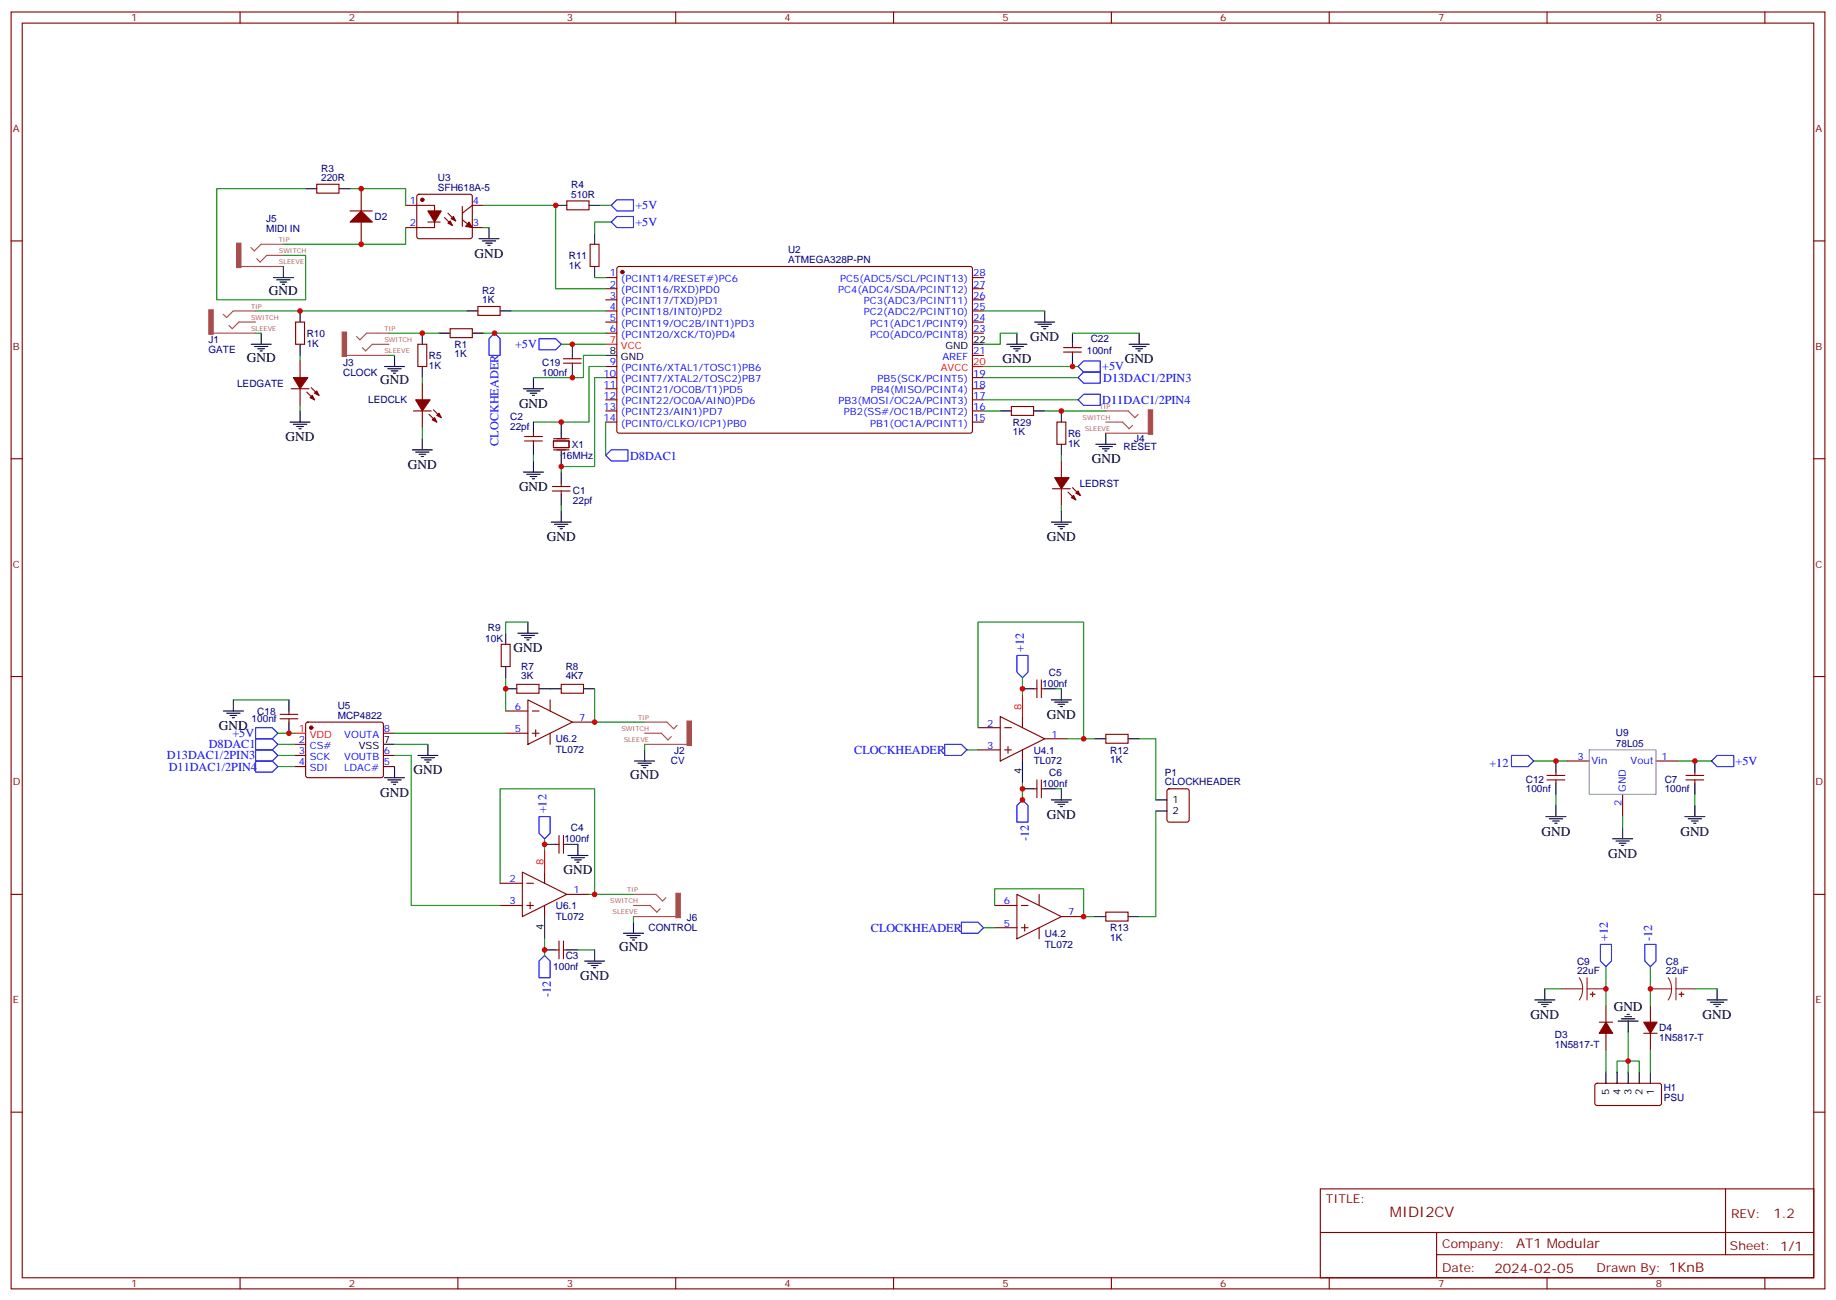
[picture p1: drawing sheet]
<svg xmlns="http://www.w3.org/2000/svg" width="583mm" height="413mm" viewBox="0 0 583 413" stroke-linecap="round" stroke-linejoin="round" font-family="sans-serif">
<g fill="none" stroke="#870000" stroke-width=".35">
<path d="M3.5 3.8h575.8v405.4h-575.8zM7.1 7.3h568.6v398.3h-568.6zM76.2 3.8v3.5M145.3 3.8v3.5M214.5 3.8v3.5M283.6 3.8v3.5M352.8 3.8v3.5M421.9 3.8v3.5M491.1 3.8v3.5M560.2 3.8v3.5M100.5 58.5h7.1v2.8h-7.1zM114.7 59.9v7.1"/>
<path d="M3.5 76.5h3.6M111.1 67h7.1M114.7 70.5v7M128.8 65.2h9.1v7h-9.1M132.5 61.9l.5-.2h16.2l.5 .2 .2 .5v12.7l-.2 .5-.5 .2h-16.2l-.5-.3-.2-.4v-12.7zM135.8 70.5h3.9M141.1 69.1l2.5 2.4M142.2 67.7l2.4 2.4M146.8 65.5v6.4M146.8 69.8l3.1 2.4h3.6M153.5 65.2h-3.6l-3.1 2.5M179.9 63.8h7.1v2.8h-7.1z"/>
<path d="M187.3 77.5h2.8v7.1h-2.8zM575.7 76.5h3.6M151.7 97.3h7v2.8h-7zM192.3 88.1h3.5M192.3 91.7h3.5M192.3 95.2h3.5M192.3 98.7h3.5M196 84.8l.5-.2 111.7 .1 .5 .6-.1 51.8-.6 .4-111.8-.1-.4-.6v-51.5zM308.7 88.1h3.5M308.7 91.7h3.5M308.7 95.2h3.5M308.7 98.7h3.5"/>
<path d="M93.8 102.2h2.9v7.1h-2.9zM95.2 114.6v5.3M132.6 109.3h2.9v7h-2.9zM142.9 104.4h7v2.8h-7zM178.9 115.3h5.6M178.9 113.9h5.6M181.7 112.8v1.1M181.7 115.3v1M192.3 102.2h3.5M192.3 105.8h3.5M192.3 119.9h3.5M192.3 116.3h3.5"/>
<path d="M308.7 102.2h3.5M308.7 105.8h3.5M308.7 112.8h3.5M308.7 119.9h3.5M337.6 111.8h5.7M337.6 110.3h5.7M340.4 109.3v1M340.4 111.8v1M92.4 123.4h5.7M95.2 123.4v5.3M97.4 124.5l2.4 2.4M98.8 123l2.4 2.5"/>
<path d="M131.2 130.5h5.7M134.1 121.6v5.3M134.1 130.5v5.2M136.2 131.5l2.4 2.5M137.6 130.1l2.5 2.5M166.5 138.6h5.7M166.5 140h5.7M169.3 137.5v1.1M169.3 140v1M175.7 140h4.9v2.1h-4.9zM175.7 139.3h4.9M192.3 123.4h3.5"/>
<path d="M192.3 126.9h3.5M192.3 130.5h3.5M192.3 134h3.5M308.7 123.4h3.5M308.7 126.9h3.5M308.7 130.5h3.5M308.7 134h3.5M321 129h7.1v2.9h-7.1zM335.5 134h2.8v7h-2.8zM3.5 145.6h3.6M175.3 155.9h5.7M175.3 154.4h5.7"/>
<path d="M175.7 142.8h4.9M178.2 153.4v1M178.2 155.9v1M334.1 155.2h5.6M336.9 146.3v5.3M336.9 155.2v5.2M339 156.2l2.5 2.5M340.4 154.8l2.5 2.5M575.7 145.6h3.6M3.5 214.8h3.6M159.1 204.5h2.8v7.1h-2.8zM164 217.2h7.1v2.9h-7.1z"/>
<path d="M178.2 217.2h7v2.9h-7zM328.1 218.7h1M329.1 215.8v5.7M330.6 215.8v5.7M330.6 218.7h1M575.7 214.8h3.6M88.9 228.2h5.6M88.9 226.8h5.6M91.7 225.7v1.1M91.7 228.2v1M93.5 236.3h3.5M93.5 239.8h3.5"/>
<path d="M97.2 229.4l.5-.2h23.3l.5 .2 .2 .5-.1 16.5-.6 .5-23.6-.1-.4-.6v-16.3zM121.7 239.8h3.5M121.7 232.8h3.5M160.5 232.8h7.1M160.5 225.7h7.1M167.6 222.2l14.1 7-14.1 7.1zM169 232.8h2.1M169 225.7h2.1M170 231.7v2.1M174.6 222.2v3.5M174.6 232.8v3.5M181.7 229.2h7"/>
<path d="M310.4 231h7.1M310.4 238.1h7.1M317.5 227.5l14.1 7-14.1 7.1zM318.9 231h2.1M318.9 238.1h2.1M320 237v2.1M324.6 227.5v3.5M324.6 238.1v3.5M331.6 234.5h7.1M351 233.1h7.1v2.8h-7.1zM93.5 243.3h3.5M121.7 243.3h3.5"/>
<path d="M328.1 250.4h1M329.1 247.6v5.6M330.6 247.6v5.6M330.6 250.4h1M370.7 250.6l.4-.2h5.7l.6 .4 .1 9.5-.5 .6-5.9 .1-.6-.5-.1-9.4zM491.1 247.6h5.6M491.1 246.2h5.6M493.9 245.1v1.1M493.9 247.6v1M497.4 241.6h7.1M515.1 252.2v7M525.6 241.6h7.1"/>
<path d="M535.2 247.6h5.6M535.2 246.2h5.6M538 245.1v1.1M538 247.6v1M165.8 276.9l14.1 7-14.1 7.1zM172.9 276.9v3.5M176.4 268h1M177.4 265.2v5.7M178.9 265.2v5.7M178.9 268h1M3.5 283.9h3.6M158.7 280.4h7.1"/>
<path d="M158.7 287.4h7.1M167.2 280.4h2.1M167.2 287.4h2.1M168.3 286.4v2.1M172.9 287.4v3.6M177.4 298.7v5.7M178.9 298.7v5.7M179.9 283.9h7.1M315.7 287.4h7.1M315.7 294.5h7.1M322.8 283.9l14.1 7.1-14.1 7zM324.2 287.4h2.1"/>
<path d="M324.2 294.5h2.1M325.3 293.4v2.2M329.8 283.9v3.5M329.8 294.5v3.5M336.9 291h7.1M351 289.6h7.1v2.8h-7.1zM575.7 283.9h3.6M176.4 301.6h1M178.9 301.6h1M509.8 319.2v5.3M523.9 319.2v5.3M507.6 324.5h4.3"/>
<path d="M509.8 328v5.3M521.8 328h4.2M523.9 328v5.3M3.5 353.1h3.6M506.5 344.1l.4-.2h20.1l.4 .7-.1 5.9-.6 .4h-20l-.5-.7v-5.6zM575.7 353.1h3.6M419.1 377.4h156.6v28.2h-156.6zM547.7 377.4v20.9M419.1 391.2h156.5M456 398.3h119.6M456 391.2v14.2M76.2 405.6v3.6"/>
<path d="M145.3 405.6v3.6M214.5 405.6v3.6M283.6 405.6v3.6M352.8 405.6v3.6M421.9 405.6v3.6M491.1 405.6v3.6M560.2 405.6v3.6"/>
</g>
<g fill="none" stroke="#a64a4a" stroke-width=".35">
<path d="M86.4 77.5h-3.6l-2.1 2.2-1-1.1M86.5 77.5h3.5M76.5 84.6h9.9M77.6 98.7h-3.6l-2.1 2.1-1-1M77.7 98.7h3.4M86.4 81.1h-1.7l-2.2 2.1-1-1.1M86.5 81.1h3.5M86.5 84.6h3.5M67.7 105.8h9.9M77.6 102.2h-1.8l-2.1 2.2-1-1.1M77.7 105.8h3.4M77.7 102.2h3.4"/>
<path d="M110 112.8h9.9M119.9 105.8h-3.5l-2.2 2.1-1-1.1M119.9 109.3h-1.7l-2.1 2.1-1.1-1.1M120 105.8h3.5M120 109.3h3.5M120 112.8h3.5M351 130.5h3.5M351 134h3.5M351 137.5h3.5M354.6 130.5h3.5l2.1 2.1 1.1-1.1M354.6 134h1.7l2.1 2.1 1.1-1.1M354.6 137.5h9.9"/>
<path d="M204.6 229.2h3.5M204.6 232.8h3.5M204.6 236.3h3.5M208.2 229.2h3.5l2.1 2.2 1.1-1.1M208.2 232.8h1.7l2.1 2.1 1.1-1.1M208.2 236.3h9.9M201.1 283.9h3.5M201.1 287.4h3.5M201.1 291h3.5M204.7 283.9h3.5l2.1 2.1 1.1-1M204.7 287.4h1.7l2.1 2.2 1-1.1M204.7 291h9.8"/>
</g>
<g fill="#a64a4a" stroke="#a64a4a" stroke-width=".32">
<path d="M108.6 105.4h1.4v7.8h-1.4z"/>
<path d="M66.3 98.4h1.4v7.7h-1.4z"/>
<path d="M218.1 228.9h1.4v7.7h-1.4z"/>
<path d="M364.5 130.1h1.4v7.8h-1.4z"/>
<path d="M75.1 77.2h1.4v7.7h-1.4z"/>
<path d="M214.5 283.6h1.5v7.7h-1.5z"/>
</g>
<g fill="none" stroke="#000" stroke-width=".35">
<path d="M97 59.9h3.5M107.6 59.9h3.5M152 75.8h6.4M153.1 76.5h4.2M154.2 77.2h2.1M154.9 77.9h.7M155.2 72.2v3.6M176.4 65.2h3.5M187 65.2h3.5M188.7 74v3.5M86.8 88.1h6.3M87.8 88.8h4.3"/>
<path d="M88.9 89.5h2.1M89.6 90.2h.7M90 84.6v3.5M95.2 98.7v3.5M148.2 98.7h3.5M158.7 98.7h3.6M188.7 84.6v3.5M331.6 98.7v3.5M79.7 109.3h6.4M80.8 110h4.2M81.8 110.7h2.2M82.5 111.4h.8"/>
<path d="M82.9 105.8v3.5M95.2 109.3v3.5M122.1 116.3h6.3M123.1 117.1h4.3M124.2 117.8h2.1M124.9 118.5h.7M125.2 112.8v3.5M134.1 105.8v3.5M134.1 116.3v3.6M139.3 105.8h3.6M149.9 105.8h3.6M169.3 119.9v3.5"/>
<path d="M181.7 109.3v3.5M181.7 116.3v3.6M192.3 112.8h3.5M308.7 109.3h3.5M319.6 109.3h6.4M320.7 110h4.2M321.7 110.7h2.1M322.4 111.4h.7M322.8 105.8v3.5M328.4 102.2h6.4M329.5 102.9h4.2M330.6 103.6h2.1"/>
<path d="M331.3 104.4h.7M340.4 105.8v3.5M340.4 112.8v3.5M358.4 109.3h6.4M359.5 110h4.2M360.5 110.7h2.2M361.2 111.4h.7M361.6 105.8v3.5M92.1 134h6.3M93.1 134.7h4.3M94.2 135.4h2.1M94.9 136.1h.7"/>
<path d="M95.2 130.5v3.5M134.1 139.3v3.5M166.2 123.4h6.3M167.2 124.1h4.2M168.3 124.8h2.1M169 125.5h.7M169.3 134v3.5M178.2 134v4.9M317.5 130.5h3.5M328.1 130.5h3.5M336.9 130.5v3.5M351 137.5v3.5"/>
<path d="M130.9 142.8h6.3M131.9 143.5h4.3M133 144.2h2.1M133.7 144.9h.7M166.2 149.9h6.3M167.2 150.6h4.2M168.3 151.3h2.1M169 152h.7M169.3 141v3.6M169.3 146.3v3.6M178.2 143.2v4.9M178.2 149.9v3.5"/>
<path d="M178.2 156.9v3.5M336.9 141v3.6M347.8 141h6.4M348.9 141.7h4.2M350 142.5h2.1M350.7 143.2h.7M175 165.7h6.3M176 166.4h4.3M177.1 167.1h2.1M177.8 167.9h.7M178.2 162.2v3.5M333.7 165.7h6.4"/>
<path d="M334.8 166.4h4.2M335.8 167.1h2.2M336.5 167.9h.8M336.9 162.2v3.5M167.6 197.5v3.5M160.5 218.7h3.5M160.5 201v3.5M160.5 211.6v3.5M164.4 201h6.3M165.5 201.7h4.2M166.5 202.4h2.1M167.2 203.1h.7"/>
<path d="M171.1 218.7h7.1M185.2 218.7h3.5M324.6 218.7h3.5M331.6 218.7h3.5M336.9 218.7v3.5M70.9 225.7h6.4M72 226.4h4.2M73 227.1h2.1M73.7 227.8h.7M74.1 222.2v3.5M91.7 222.2v3.5M91.7 229.2v3.6"/>
<path d="M121.7 236.3h3.5M132.6 239.8h6.4M135.8 236.3v3.5M204.6 238.1v3.5M333.7 222.2h6.4M334.8 222.9h4.2M335.8 223.6h2.2M336.5 224.3h.8M347.5 234.5h3.5M358.1 234.5h3.5M122.1 246.9h6.3M123.1 247.6h4.3"/>
<path d="M124.2 248.3h2.1M124.9 249h.7M125.2 243.3v3.6M133.7 240.5h4.2M134.8 241.2h2.1M135.5 241.9h.7M201.4 241.6h6.4M202.5 242.3h4.2M203.6 243h2.1M204.3 243.7h.7M324.6 241.6v7M324.6 250.4h3.5"/>
<path d="M331.6 250.4h3.5M333.7 253.9h6.4M334.8 254.6h4.2M335.8 255.3h2.2M336.5 256h.8M336.9 250.4v3.5M366.9 253.9h3.5M366.9 257.5h3.5M490.7 259.2h6.4M491.8 259.9h4.2M493.9 241.6v3.5M493.9 248.6v3.6"/>
<path d="M493.9 255.7v3.5M534.8 259.2h6.4M535.9 259.9h4.2M538 241.6v3.5M538 248.6v3.6M538 255.7v3.5M172.9 268h3.5M179.9 268h3.5v3.6M180.3 271.6h6.3M181.3 272.3h4.3M182.4 273h2.1M183.1 273.7h.7"/>
<path d="M492.8 260.6h2.1M493.5 261.3h.7M511.9 266.3h6.3M512.9 267h4.3M514 267.7h2.1M514.7 268.4h.7M515.1 262.7v3.6M536.9 260.6h2.1M537.6 261.3h.7M172.9 291v7M197.9 296.3h6.4M199 297h4.2"/>
<path d="M200 297.7h2.1M200.7 298.4h.7M201.1 292.7v3.6M347.5 291h3.5M358.1 291h3.5M172.9 301.6h3.5M179.9 301.6h3.5M185.6 305.1h6.3M186.6 305.8h4.3M187.7 306.5h2.1M188.4 307.2h.7M188.7 301.6v3.5"/>
<path d="M487.2 317.4h6.3M488.2 318.1h4.3M489.3 318.8h2.1M490 319.5h.7M490.4 313.9v3.5M541.9 317.4h6.3M542.9 318.1h4.3M544 318.8h2.1M544.7 319.5h.7M545 313.9v3.5M513.6 324.1h6.4M514.7 323.4h4.2"/>
<path d="M515.8 322.7h2.1M516.5 322h.7M516.8 324.1v3.6M509.8 340.4v3.5M513.3 340.4v3.5M516.8 340.4v3.5M520.3 340.4v3.5M523.9 340.4v3.5"/>
</g>
<g fill="#870000" stroke="#870000" stroke-width=".35">
<path d="M509.8 324.5l2.1 3.5h-4.3z"/>
<path d="M521.8 324.5h4.2l-2.1 3.5z"/>
<path d="M143.9 68.7l.7 1.4-1.4-.7z"/>
<path d="M142.2 70.8l.7-.7 .7 1.4z"/>
<path d="M148.9 70.5l1 1.7-2.1-.3z"/>
<path d="M135.8 67h4.3l-2.2 3.5z"/>
<path d="M111.1 70.5l3.6-3.5 3.5 3.5z"/>
<path d="M137.2 133.3l.7-.7 .7 1.4z"/>
<path d="M138.6 131.9l.7-.7 .8 1.4z"/>
<path d="M131.9 126.9h4.6l-2.4 3.6z"/>
<path d="M340.1 158l.7-.7 .7 1.4z"/>
<path d="M342.2 155.9l.7 1.4-1.4-.7z"/>
<path d="M334.8 151.6h4.6l-2.5 3.6z"/>
<path d="M99.1 125.5l.7 1.4-1.4-.7z"/>
<path d="M100.5 124.1l.7 1.4-1.4-.7z"/>
<path d="M93.1 119.9h4.6l-2.5 3.5z"/>
<circle cx="197.6" cy="86.4" r=".53"/>
<circle cx="134.1" cy="63.4" r=".53"/>
<circle cx="98.8" cy="231" r=".53"/>
</g>
<g fill="#8c2424" stroke="#8c2424" stroke-width=".35">
<path d="M533 315.6l1.5 .1z"/>
<path d="M533.7 315l.1 1.4z"/>
<path d="M504.8 315.6l1.4 .1z"/>
<path d="M505.5 315v1.4z"/>
</g>
<path d="M495.7 313.9h6.7M501.3 310.4l.8 1.7 .3 1.8M502.4 313.9l-.3 1.9-.8 1.6M503.8 313.9h6M503.8 310.4v7M523.9 313.9h6.7M529.5 310.4l.8 1.7 .3 1.8M530.6 313.9l-.3 1.9-.8 1.6M532 310.4v7M532 313.9h6" fill="none" stroke="#8c2424" stroke-width=".35"/>
<g fill="none" stroke="#008700" stroke-width=".35">
<path d="M97 59.9h-28.2v35.3h28.2v-14.1h-7M111.1 59.9h17.7v5.3M128.8 72.2v5.3h-38.8M153.5 65.2h22.9v26.5h15.9M153.5 72.2h1.7M190.5 65.2h3.5M194 70.5h-5.3v3.5M81.1 98.7h67.1M162.3 98.7h30M188.7 88.1h3.6M312.2 98.7h19.4M81.1 105.8h1.8"/>
<path d="M95.2 112.8v1.8M123.5 105.8h15.8M123.5 112.8h1.7M134.1 119.9v1.7M153.5 105.8h38.8M178.2 109.3h14.1M192.3 112.8h-7.1v7.1h-15.9M192.3 116.3h-5.3v17.7h-17.7M192.3 119.9h-3.6v28.2h-10.5v1.8M312.2 116.3h30M312.2 119.9h30M322.8 105.8h-5.3v3.5h-5.3"/>
<path d="M340.4 105.8h21.2M95.2 128.7v1.8M134.1 135.7v3.6M192.3 134v10.6M312.2 130.5h5.3M312.2 126.9h30M331.6 130.5h19.4M169.3 144.6v1.7M336.9 144.6v1.7M178.2 160.4v1.8M336.9 160.4v1.8M167.6 197.5h-7.1v3.5"/>
<path d="M160.5 215.1v10.6M188.7 218.7v10.5h15.9M324.6 215.1v5.3M335.1 218.7h1.8M74.1 222.2h17.6M88.2 232.8h5.3M88.2 236.3h5.3M88.2 239.8h5.3M125.2 239.8h5.3v47.6h28.2M125.2 232.8h35.3M125.2 236.3h10.6M204.6 236.3v1.8"/>
<path d="M306.9 238.1h3.5M310.4 231v-33.5h33.6v37h-5.3M344 234.5h3.5M361.6 234.5h5.3v19.4M88.2 243.3h5.3M324.6 248.6v5.3M335.1 250.4h1.8M366.9 257.5v33.5h-5.3M486.8 241.6h10.6M493.9 252.2v3.5M515.1 259.2v3.5M532.7 241.6h10.6"/>
<path d="M538 252.2v3.5M172.9 266.3v3.5M158.7 280.4v-30h30v33.5h-1.7M172.9 298v5.3M188.7 283.9h12.4M201.1 291v1.7M312.2 294.5h3.5M315.7 287.4v-5.2h28.3v8.8h3.5M183.4 301.6h5.3M490.4 313.9h5.3M509.8 306.8v12.4M523.9 306.8v12.4"/>
<path d="M538 313.9h7M509.8 333.3v7.1M516.8 327.7v12.7M523.9 333.3v7.1M513.3 340.4v-3.6h7v3.6"/>
</g>
<g fill="none" stroke="#00f" stroke-width=".35">
<path d="M194 65.2l1.8-1.8h5.3v3.6h-5.3zM195.8 68.7h5.3v3.5h-5.3l-1.8-1.7zM155.2 107.5l1.8-1.7 1.7 1.7v5.3h-3.5zM171.1 107.5h5.3l1.8 1.8-1.8 1.8h-5.3zM342.2 116.3l1.8-1.7h5.2v3.5h-5.2zM342.2 119.9l1.8-1.8h5.2v3.5h-5.2zM342.2 126.9l1.8-1.7h5.2v3.5h-5.2zM192.3 144.6l1.7-1.8h5.3v3.5h-5.3zM322.8 208.1h3.5v5.3l-1.7 1.7-1.8-1.7zM81.1 231h5.3l1.8 1.8-1.8 1.7h-5.3zM81.1 234.5h5.3l1.8 1.8-1.8 1.8h-5.3zM81.1 238.1h5.3l1.8 1.7-1.8 1.8h-5.3z"/>
<path d="M299.9 236.3h5.3l1.7 1.8-1.7 1.7h-5.3zM479.8 239.8h5.3l1.7 1.8-1.7 1.7h-5.3zM81.1 241.6h5.3l1.8 1.7-1.8 1.8h-5.3zM171.1 259.2h3.5v5.3l-1.7 1.8-1.8-1.8zM322.8 255.7l1.8-1.8 1.7 1.8v5.3h-3.5zM543.3 241.6l1.7-1.8h5.3v3.5h-5.3zM305.2 292.7h5.2l1.8 1.8-1.8 1.8h-5.2zM508 299.8h3.5v5.3l-1.7 1.7-1.8-1.7zM522.1 299.8h3.5v5.3l-1.7 1.7-1.8-1.7zM171.1 305.1l1.8-1.8 1.7 1.8v5.3h-3.5z"/>
</g>
<path d="M192.3 109.3h3.5M308.7 116.3h3.5M93.5 232.8h3.5M324.6 220.4v7.1M172.9 269.8v7.1" fill="none" stroke="#f00" stroke-width=".35"/>
<path d="M504.5 238.1h21.1v14.1h-21.1z" fill="none" stroke="#999" stroke-width=".35"/>
<g fill="#c00">
<circle cx="523.9" cy="313.9" r=".88"/>
<circle cx="509.8" cy="313.9" r=".88"/>
<circle cx="516.8" cy="336.8" r=".88"/>
<circle cx="181.7" cy="109.3" r=".88"/>
<circle cx="181.7" cy="119.9" r=".88"/>
<circle cx="178.2" cy="148.1" r=".88"/>
<circle cx="178.2" cy="134" r=".88"/>
<circle cx="114.7" cy="59.9" r=".88"/>
<circle cx="114.7" cy="77.5" r=".88"/>
<circle cx="176.4" cy="65.2" r=".88"/>
<circle cx="91.7" cy="232.8" r=".88"/>
<circle cx="134.1" cy="105.8" r=".88"/>
<circle cx="336.9" cy="130.5" r=".88"/>
<circle cx="172.9" cy="268" r=".88"/>
<circle cx="188.7" cy="283.9" r=".88"/>
<circle cx="160.5" cy="218.7" r=".88"/>
<circle cx="188.7" cy="229.2" r=".88"/>
<circle cx="95.3" cy="98.7" r=".88"/>
<circle cx="172.9" cy="301.6" r=".88"/>
<circle cx="340.4" cy="116.3" r=".88"/>
<circle cx="324.6" cy="250.4" r=".88"/>
<circle cx="324.6" cy="253.9" r=".88"/>
<circle cx="324.6" cy="218.7" r=".88"/>
<circle cx="157" cy="105.8" r=".88"/>
<circle cx="344" cy="234.5" r=".88"/>
<circle cx="344" cy="291" r=".88"/>
<circle cx="538" cy="241.6" r=".88"/>
<circle cx="493.9" cy="241.6" r=".88"/>
</g>
<text font-size="4.6" fill="#800" x="441.2" y="386.4">MIDI2CV</text>
<g font-size="4.2">
<text x="150.6" y="81.8">GND</text>
<text x="85.4" y="93.8">GND</text>
<text x="327" y="108.2">GND</text>
<text x="78.3" y="114.9">GND</text>
<text x="318.2" y="115.4">GND</text>
<text x="357" y="115.4">GND</text>
<text x="120.6" y="122">GND</text>
<text x="164.7" y="129.4">GND</text>
<text x="90.7" y="140">GND</text>
<text x="129.5" y="148.8">GND</text>
<text x="346.6" y="147.1">GND</text>
<text x="164.7" y="155.9">GND</text>
<text x="173.6" y="171.7">GND</text>
<text x="332.3" y="171.7">GND</text>
<text x="163" y="207">GND</text>
<text x="69.5" y="231.7">GND</text>
<text x="332.3" y="228.3">GND</text>
<text x="131.2" y="245.8">GND</text>
<text x="200.1" y="247.2">GND</text>
<text x="120.6" y="252.9">GND</text>
<text x="332.3" y="260">GND</text>
<text x="489.3" y="265.3">GND</text>
<text x="533.4" y="265.3">GND</text>
<text x="510.5" y="272.3">GND</text>
<text x="178.9" y="277.6">GND</text>
<text x="196.5" y="301.9">GND</text>
<text x="184.1" y="311.1">GND</text>
<text x="485.8" y="323.4">GND</text>
<text x="512.2" y="321">GND</text>
<text x="540.5" y="323.4">GND</text>
</g>
<g font-size="4.2" fill="#800">
<text x="562.9" y="386.7">1.2</text>
<text x="481.3" y="396.2">AT1 Modular</text>
<text x="474.4" y="404">2024-02-05</text>
</g>
<g font-size="3.9" fill="#00f">
<text x="201.7" y="66.4">+5V</text>
<text x="201.7" y="71.7">+5V</text>
<text x="163.5" y="110.5">+5V</text>
<text x="349.9" y="117.6">+5V</text>
<text x="350.2" y="121.2">D13DAC1/2PIN3</text>
<text x="349.9" y="128.1">D11DAC1/2PIN4</text>
<text x="158.3" y="141.5" transform="rotate(-90 158.3 141.5)">CLOCKHEADER</text>
<text x="200" y="145.9">D8DAC1</text>
<text x="325" y="207" transform="rotate(-90 325 207)">+12</text>
<text x="66.3" y="237.5">D8DAC1</text>
<text x="73.8" y="234.1">+5V</text>
<text x="271.1" y="239.3">CLOCKHEADER</text>
<text x="53" y="241">D13DAC1/2PIN3</text>
<text x="53.6" y="244.7">D11DAC1/2PIN4</text>
<text x="472.8" y="243.5">+12</text>
<text x="550.9" y="242.8">+5V</text>
<text x="173.4" y="258.2" transform="rotate(-90 173.4 258.2)">+12</text>
<text x="326.6" y="267.1" transform="rotate(-90 326.6 267.1)">-12</text>
<text x="276.4" y="295.8">CLOCKHEADER</text>
<text x="510.3" y="298.8" transform="rotate(-90 510.3 298.8)">+12</text>
<text x="524.5" y="298.8" transform="rotate(-90 524.5 298.8)">-12</text>
<text x="174.8" y="316.5" transform="rotate(-90 174.8 316.5)">-12</text>
</g>
<g font-size="3.9" fill="#800">
<text x="420.9" y="382">TITLE:</text>
<text x="549.5" y="386.7">REV:</text>
<text x="457.8" y="396.2">Company:</text>
<text x="549.1" y="396.8">Sheet: 1/1</text>
<text x="457.8" y="403.9">Date:</text>
<text x="506.8" y="403.9">Drawn By: 1KnB</text>
</g>
<g font-size="3.2" fill="#800">
<text x="41.6" y="6.8">1</text>
<text x="110.8" y="6.8">2</text>
<text x="179.9" y="6.8">3</text>
<text x="249.1" y="6.8">4</text>
<text x="318.2" y="6.8">5</text>
<text x="387.3" y="6.8">6</text>
<text x="456.5" y="6.8">7</text>
<text x="525.6" y="6.8">8</text>
<text x="4.1" y="41.9">A</text>
<text x="576.3" y="41.9">A</text>
<text x="4.1" y="111.1">B</text>
<text x="576.3" y="111.1">B</text>
<text x="4.1" y="180.2">C</text>
<text x="576.3" y="180.2">C</text>
<text x="4.1" y="249.3">D</text>
<text x="576.3" y="249.3">D</text>
<text x="4.1" y="318.5">E</text>
<text x="576.3" y="318.5">E</text>
<text x="41.6" y="408.6">1</text>
<text x="110.8" y="408.6">2</text>
<text x="179.9" y="408.6">3</text>
<text x="249.1" y="408.6">4</text>
<text x="318.2" y="408.6">5</text>
<text x="387.3" y="408.6">6</text>
<text x="456.5" y="408.6">7</text>
<text x="525.6" y="408.6">8</text>
</g>
<g font-size="3.2" fill="#000080">
<text x="101.9" y="57.4">220R</text>
<text x="101.9" y="54.5">R3</text>
<text x="139" y="57.4">U3</text>
<text x="181.3" y="59.8">R4</text>
<text x="139" y="60.6">SFH618A-5</text>
<text x="181.3" y="62.7">510R</text>
<text x="84.4" y="70.5">J5</text>
<text x="118.9" y="69.9">D2</text>
<text x="84.4" y="73.8">MIDI IN</text>
<text x="180.5" y="82.2">R11</text>
<text x="250.1" y="83.4">ATMEGA328P-PN</text>
<text x="250.1" y="80.2">U2</text>
<text x="180.5" y="85.4">1K</text>
<text x="153.1" y="93.3">R2</text>
<text x="153.1" y="96.2">1K</text>
<text x="97.4" y="106.9">R10</text>
<text x="66.2" y="112.2">GATE</text>
<text x="66.2" y="109">J1</text>
<text x="97.4" y="110.1">1K</text>
<text x="136.2" y="114">R5</text>
<text x="144.3" y="113.4">1K</text>
<text x="144.3" y="110.4">R1</text>
<text x="345" y="112.2">100nf</text>
<text x="346.2" y="108.7">C22</text>
<text x="108.9" y="119.3">CLOCK</text>
<text x="108.9" y="116">J3</text>
<text x="136.2" y="117.2">1K</text>
<text x="172.1" y="119.3">100nf</text>
<text x="172.1" y="116.1">C19</text>
<text x="75.3" y="122.8">LEDGATE</text>
<text x="116.9" y="128.1">LEDCLK</text>
<text x="161.9" y="136.5">22pf</text>
<text x="161.9" y="133.4">C2</text>
<text x="321.5" y="135.1">R29</text>
<text x="181.5" y="142.2">X1</text>
<text x="321.5" y="138.1">1K</text>
<text x="339" y="141.9">1K</text>
<text x="339" y="138.6">R6</text>
<text x="356.7" y="142.7">RESET</text>
<text x="360" y="140.4">J4</text>
<text x="178.2" y="145.7">16MHz</text>
<text x="342.7" y="154.6">LEDRST</text>
<text x="181.9" y="159.9">22pf</text>
<text x="181.9" y="156.7">C1</text>
<text x="154" y="203.9">10K</text>
<text x="154.9" y="200.4">R9</text>
<text x="165.5" y="215.7">3K</text>
<text x="165.5" y="212.7">R7</text>
<text x="179.6" y="215.7">4K7</text>
<text x="179.6" y="212.7">R8</text>
<text x="332.9" y="214.5">C5</text>
<text x="330.8" y="218">100nf</text>
<text x="81.6" y="226.9">C18</text>
<text x="107.2" y="225">U5</text>
<text x="79.9" y="229.3">100nf</text>
<text x="107.2" y="228.1">MCP4822</text>
<text x="512.9" y="233.8">U9</text>
<text x="176.4" y="239.1">TL072</text>
<text x="176.4" y="235.7">U6.2</text>
<text x="214" y="239.4">J2</text>
<text x="328.1" y="239.2">U4.1</text>
<text x="352.4" y="239.2">R12</text>
<text x="512.9" y="237">78L05</text>
<text x="212.9" y="242.6">CV</text>
<text x="328.1" y="242.6">TL072</text>
<text x="352.4" y="242.1">1K</text>
<text x="330.9" y="249.8">100nf</text>
<text x="333" y="246.3">C6</text>
<text x="369.7" y="249.3">CLOCKHEADER</text>
<text x="369.7" y="246.2">P1</text>
<text x="484.3" y="251.5">100nf</text>
<text x="484.3" y="248.4">C12</text>
<text x="528.4" y="251.5">100nf</text>
<text x="528.4" y="248.4">C7</text>
<text x="181.2" y="263.9">C4</text>
<text x="179.2" y="267.4">100nf</text>
<text x="176.4" y="292">TL072</text>
<text x="176.4" y="288.6">U6.1</text>
<text x="218" y="292.4">J6</text>
<text x="205.9" y="295.6">CONTROL</text>
<text x="331.7" y="297.4">U4.2</text>
<text x="352.4" y="298.6">1K</text>
<text x="352.4" y="295.6">R13</text>
<text x="179.6" y="304.4">C3</text>
<text x="331.7" y="300.8">TL072</text>
<text x="175.6" y="308">100nf</text>
<text x="500.6" y="309.3">22uF</text>
<text x="500.6" y="306.4">C9</text>
<text x="528.8" y="309.3">22uF</text>
<text x="528.8" y="306.4">C8</text>
<text x="493.6" y="329.5">D3</text>
<text x="526.7" y="327.4">D4</text>
<text x="493.6" y="332.7">1N5817-T</text>
<text x="526.7" y="330.6">1N5817-T</text>
<text x="528.1" y="346.5">H1</text>
<text x="528.1" y="349.4">PSU</text>
</g>
<g font-size="3.2" fill="#00f">
<text x="130.1" y="64.8">1</text>
<text x="150.1" y="64.8">4</text>
<text x="130.1" y="71.9">2</text>
<text x="150.1" y="71.9">3</text>
<text x="193.6" y="87.8">1</text>
<text x="197.1" y="89.5">(PCINT14/RESET#)PC6</text>
<text x="266.6" y="89.5">PC5(ADC5/SCL/PCINT13)</text>
<text x="308.9" y="87.8">28</text>
<text x="193.6" y="94.8">3</text>
<text x="193.6" y="91.3">2</text>
<text x="197.1" y="93.1">(PCINT16/RXD)PD0</text>
<text x="266" y="93.1">PC4(ADC4/SDA/PCINT12)</text>
<text x="308.9" y="91.3">27</text>
<text x="308.9" y="94.8">26</text>
<text x="193.6" y="101.9">5</text>
<text x="193.6" y="98.4">4</text>
<text x="197.1" y="100.1">(PCINT18/INT0)PD2</text>
<text x="197.1" y="96.6">(PCINT17/TXD)PD1</text>
<text x="274.2" y="96.6">PC3(ADC3/PCINT11)</text>
<text x="274.2" y="100.1">PC2(ADC2/PCINT10)</text>
<text x="308.9" y="98.4">25</text>
<text x="308.9" y="101.9">24</text>
<text x="193.6" y="105.4">6</text>
<text x="197.1" y="107.2">(PCINT20/XCK/T0)PD4</text>
<text x="197.1" y="103.6">(PCINT19/OC2B/INT1)PD3</text>
<text x="276.2" y="103.6">PC1(ADC1/PCINT9)</text>
<text x="276.2" y="107.2">PC0(ADC0/PCINT8)</text>
<text x="308.9" y="105.4">23</text>
<text x="308.9" y="112.5">21</text>
<text x="191.6" y="119.5">10</text>
<text x="193.6" y="116">9</text>
<text x="197.1" y="117.8">(PCINT6/XTAL1/TOSC1)PB6</text>
<text x="299.2" y="114.2">AREF</text>
<text x="308.9" y="119.5">19</text>
<text x="191.6" y="123">11</text>
<text x="197.1" y="124.8">(PCINT21/OC0B/T1)PD5</text>
<text x="197.1" y="121.3">(PCINT7/XTAL2/TOSC2)PB7</text>
<text x="276.5" y="124.8">PB4(MISO/PCINT4)</text>
<text x="278.6" y="121.3">PB5(SCK/PCINT5)</text>
<text x="308.9" y="123">18</text>
<text x="191.6" y="130.1">13</text>
<text x="191.6" y="126.6">12</text>
<text x="197.1" y="131.9">(PCINT23/AIN1)PD7</text>
<text x="197.1" y="128.3">(PCINT22/OC0A/AIN0)PD6</text>
<text x="266.1" y="128.3">PB3(MOSI/OC2A/PCINT3)</text>
<text x="267.9" y="131.9">PB2(SS#/OC1B/PCINT2)</text>
<text x="308.9" y="126.6">17</text>
<text x="308.9" y="130.1">16</text>
<text x="191.6" y="133.6">14</text>
<text x="197.1" y="135.4">(PCINT0/CLKO/ICP1)PB0</text>
<text x="276.2" y="135.4">PB1(OC1A/PCINT1)</text>
<text x="308.9" y="133.6">15</text>
<text x="163.4" y="225.4">6</text>
<text x="121.9" y="232.4">8</text>
<text x="163.4" y="232.4">5</text>
<text x="183.8" y="228.9">7</text>
<text x="313.4" y="230.6">2</text>
<text x="94.8" y="235.9">2</text>
<text x="94.8" y="239.5">3</text>
<text x="98.3" y="237.7">CS#</text>
<text x="109.3" y="234.2">VOUTA</text>
<text x="121.9" y="239.5">6</text>
<text x="313.4" y="237.7">3</text>
<text x="333.7" y="234.2">1</text>
<text x="94.8" y="243">4</text>
<text x="98.3" y="241.2">SCK</text>
<text x="98.3" y="244.8">SDI</text>
<text x="109.2" y="244.8">LDAC#</text>
<text x="109.3" y="241.2">VOUTB</text>
<text x="121.9" y="243">5</text>
<text x="500.7" y="241.2">3</text>
<text x="505.2" y="242.6">Vin</text>
<text x="517.6" y="242.6">Vout</text>
<text x="527.4" y="241.2">1</text>
<text x="516.1" y="251.5" transform="rotate(-90 516.1 251.5)">GND</text>
<text x="514.7" y="255.9" transform="rotate(-90 514.7 255.9)">2</text>
<text x="161.7" y="280">2</text>
<text x="161.7" y="287.1">3</text>
<text x="182" y="283.6">1</text>
<text x="318.7" y="287.1">6</text>
<text x="339" y="290.6">7</text>
<text x="318.7" y="294.1">5</text>
</g>
<g font-size="3.2">
<text x="193.6" y="112.5">8</text>
<text x="300.1" y="110.7">GND</text>
<text x="308.9" y="108.9">22</text>
<text x="197.1" y="114.2">GND</text>
<text x="113.9" y="237.7">VSS</text>
<text x="121.9" y="235.9">7</text>
<text x="324.2" y="245.7" transform="rotate(-90 324.2 245.7)">4</text>
<text x="372.2" y="255">1</text>
<text x="372.2" y="258.5">2</text>
<text x="172.5" y="295.1" transform="rotate(-90 172.5 295.1)">4</text>
<text x="510.8" y="347.7" transform="rotate(-90 510.8 347.7)">5</text>
<text x="514.3" y="347.7" transform="rotate(-90 514.3 347.7)">4</text>
<text x="517.9" y="347.7" transform="rotate(-90 517.9 347.7)">3</text>
<text x="521.4" y="347.7" transform="rotate(-90 521.4 347.7)">2</text>
<text x="524.9" y="347.7" transform="rotate(-90 524.9 347.7)">1</text>
</g>
<g font-size="3.2" fill="#f00">
<text x="193.6" y="108.9">7</text>
<text x="197.1" y="110.7">VCC</text>
<text x="298.6" y="117.8">AVCC</text>
<text x="308.9" y="116">20</text>
<text x="324.2" y="225.4" transform="rotate(-90 324.2 225.4)">8</text>
<text x="94.8" y="232.4">1</text>
<text x="98.3" y="234.2">VDD</text>
<text x="172.5" y="274.7" transform="rotate(-90 172.5 274.7)">8</text>
</g>
<g font-size="2.1" fill="#a54b4b">
<text x="88.5" y="76.8">TIP</text>
<text x="88.5" y="83.9">SLEEVE</text>
<text x="88.5" y="80.4">SWITCH</text>
<text x="79.7" y="98">TIP</text>
<text x="79.7" y="101.5">SWITCH</text>
<text x="79.7" y="105.1">SLEEVE</text>
<text x="122" y="105.1">TIP</text>
<text x="122" y="112.1">SLEEVE</text>
<text x="122" y="108.6">SWITCH</text>
<text x="349" y="129.8">TIP</text>
<text x="343.7" y="133.3">SWITCH</text>
<text x="344.4" y="136.8">SLEEVE</text>
<text x="197.3" y="232.1">SWITCH</text>
<text x="202.6" y="228.5">TIP</text>
<text x="198" y="235.6">SLEEVE</text>
<text x="193.7" y="286.7">SWITCH</text>
<text x="199.1" y="283.2">TIP</text>
<text x="194.4" y="290.3">SLEEVE</text>
</g>
</svg>
